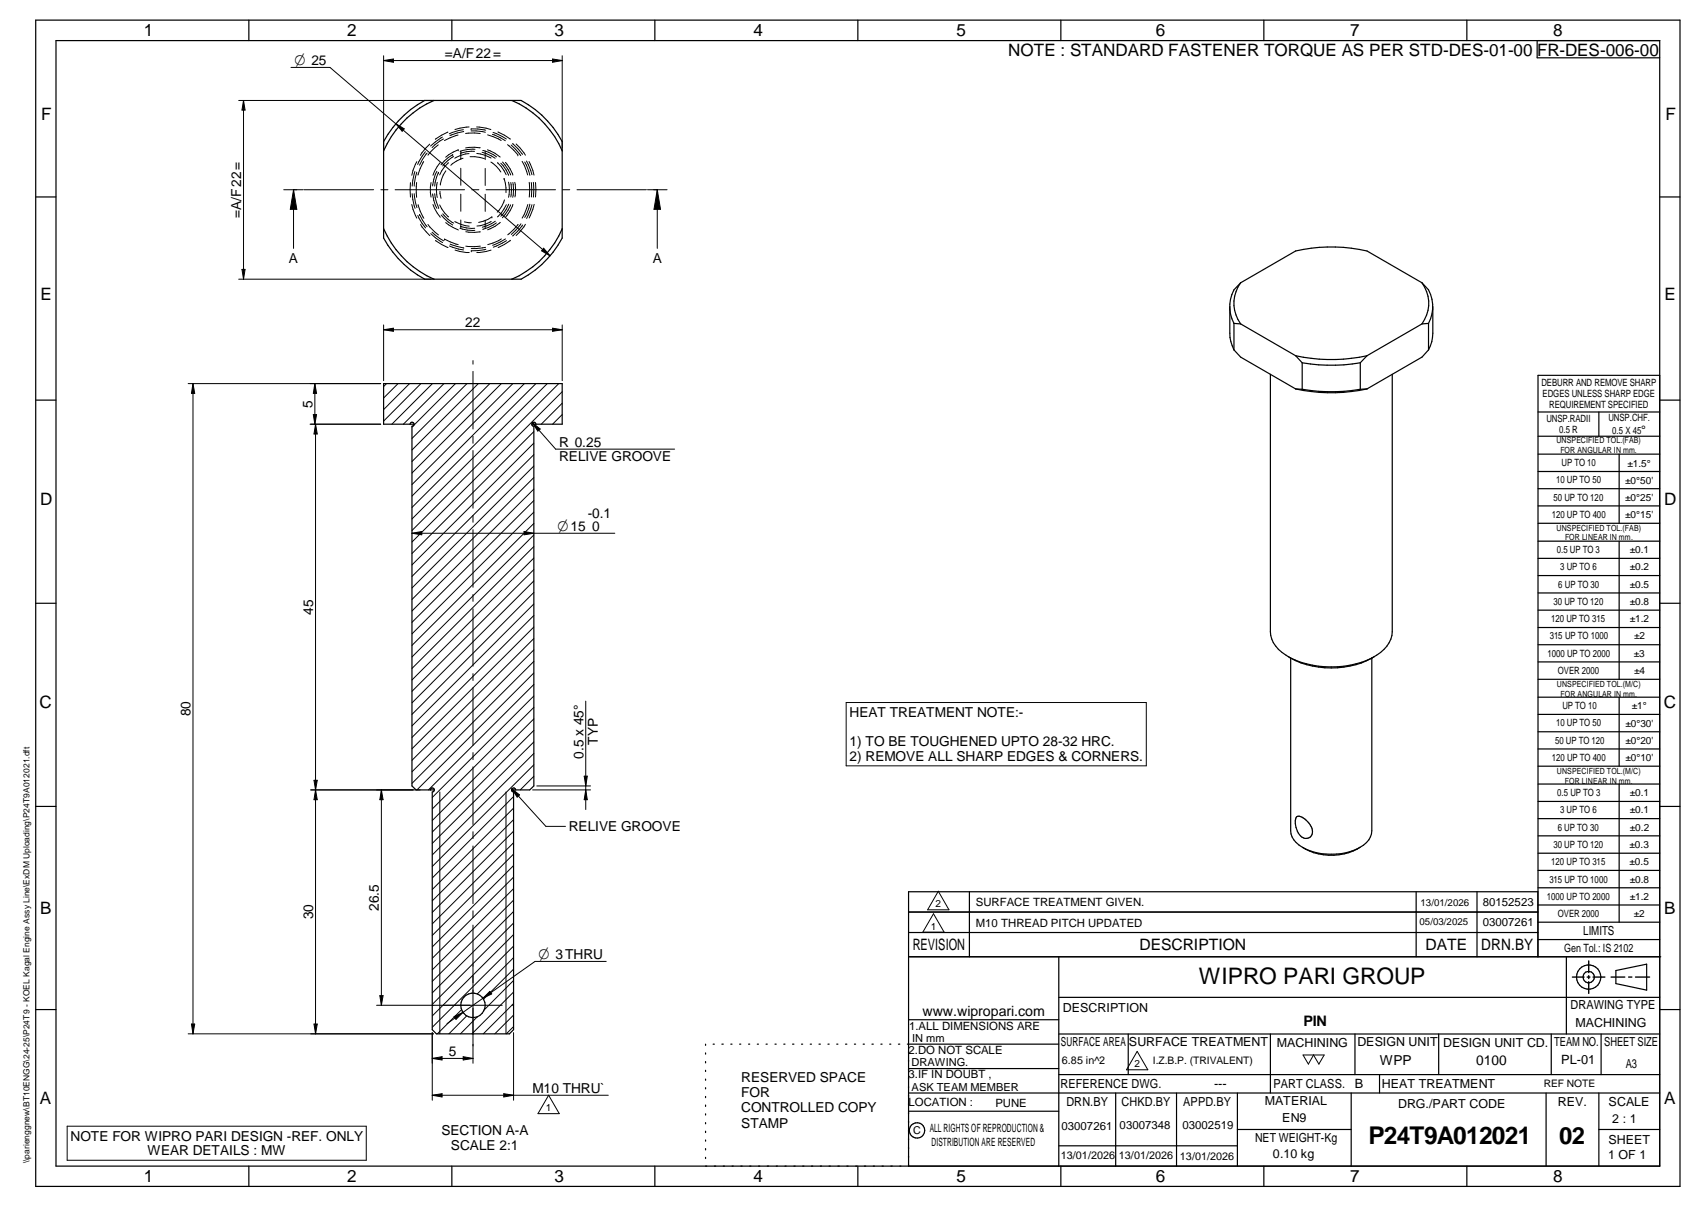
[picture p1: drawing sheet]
<svg xmlns="http://www.w3.org/2000/svg" width="420mm" height="297mm" viewBox="0 0 420 297" stroke-linecap="round" stroke-linejoin="round" font-family="sans-serif">
<g fill="none" stroke="#000" stroke-width=".3">
<path d="M8.8 5h405v287h-405zM13.8 10h395v277h-395zM61.3 5v5M111.3 5v5M161.3 5v5M211.3 5v5M261.3 5v5M311.3 5v5M361.3 5v5M378.6 10v4.2h30.2M98.1 29.8a23.6 23.6 0 0 1 6.5-5.1h23.7a24.5 24.5 0 0 1 10.2 10.1v23.8a25.1 25.1 0 0 1-10.2 10.1h-23.7a25.1 25.1 0 0 1-10.1-10.1v-23.8l1-1.7zM106.9 24.7a23.9 23.9 0 0 0-12.4 12.4"/>
<path d="M126.1 24.7a23.5 23.5 0 0 1 12.4 12.4M8.8 48.5h5M94.5 56.3a24.3 24.3 0 0 0 12.4 12.4M138.5 56.3a23.9 23.9 0 0 1-12.4 12.4M408.8 48.5h5M302.9 76.1l.5 2.3 .5 1.2M303.9 79.6l1.7 .1M303.9 79.6v6.5M305.6 69.6a8.5 8.5 0 0 0 0 10.1M305.6 79.7l13.5 7.8M305.6 69.6a7 7 0 0 0-2.7 5.2v7.2a9 9 0 0 0 1 4.1M350.2 79.7l-13.5 7.8"/>
<path d="M350.2 69.6a8.5 8.5 0 0 1 0 10.1M350.2 69.6a7.1 7.1 0 0 1 2.6 5.2l.1 7.2a8.4 8.4 0 0 1-1.1 4.1M350.2 69.6l-13.5-7.8a39.6 39.6 0 0 0-17.6 0l-13.5 7.8M351.8 79.6v6.5M351.8 79.6l-1.6 .1M352.8 76.1l-.5 2.3-.5 1.2M8.8 98.5h5M303.9 86.1l1.7 1.8 13.5 7.8M312.9 92.1v63.4a7.9 7.9 0 0 0 4.9 6.4 24 24 0 0 0 20.1 0M319.1 87.5a41.4 41.4 0 0 0 17.6 0M319.1 95.7l1.6 .1M319.1 95.7a41.4 41.4 0 0 0 17.6 0"/>
<path d="M319.1 87.5l1.6 1.8M320.7 89.3v6.5M320.7 89.3a42.6 42.6 0 0 0 14.3 0M335 95.8a42.5 42.5 0 0 1-14.3 0M335 89.3v6.5M336.7 87.5l-1.7 1.8M336.7 95.7l-1.7 .1M342.9 92.1v63.4a7.1 7.1 0 0 1-3.9 5.7 21.5 21.5 0 0 1-21.7 .4M351.8 86.1l-1.6 1.8-13.5 7.8M408.8 92.4h-30v143.1M408.8 98.5h5M101 104.4l.3-.5 .5 .2 .2 .2-.2 .5-.3 .1v88.5l1 1h4.5"/>
<path d="M102 104.4h-7.5v-10h44v10h-7.5M132 104.4l-.1-.3a.51 .51 0 0 0-.7-.1 .51 .51 0 0 0-.2 .6l.5 .3v88.5l-1 1h-4.5M378.8 101.4h30M378.8 107.4h30M378.8 111.8h30M378.8 116h30M393.8 101.4v6M398.8 111.8v17M378.8 120.3h30M378.8 124.5h30M378.8 128.8h30M378.8 133.2h30"/>
<path d="M378.8 137.4h30M398.8 133.2v34M8.8 148.5h5M378.8 141.6h30M378.8 145.9h30M378.8 150.2h30M378.8 154.4h30M378.8 158.7h30M408.8 148.5h5M317.9 162v42.5a5 5 0 0 0 2.9 4M337.9 162v42.5a4.8 4.8 0 0 1-3 4M378.8 162.9h30"/>
<path d="M378.8 167.2h30M378.8 171.6h30M378.8 175.8h30M398.8 171.6v17M8.8 198.5h5M127 194.4l-.3-.5a.51 .51 0 0 0-.7 .3 .51 .51 0 0 0 .2 .6l.3 .1v58.5l-1 1h-18l-1-1v-58.5l.3-.1 .2-.5-.2-.2-.5-.2-.3 .5M378.8 180.1h30M378.8 184.3h30M378.8 188.6h30M378.8 193h30M378.8 197.2h30M398.8 193v33.9"/>
<path d="M408.8 198.5h5M238.7 219.5v16M319.3 201a2.06 2.06 0 0 1 2.4 .8 3.1 3.1 0 0 1 1.2 3.9 1.88 1.88 0 0 1-3.2-.7 4.7 4.7 0 0 1-.4-4zM320.8 208.5a13.7 13.7 0 0 0 14.1 0M334.9 208.5a15.6 15.6 0 0 1-14.1 0M348.8 219.5v16M363.8 219.5v16M378.8 201.5h30M378.8 205.7h30M378.8 210h30M378.8 214.2h30M378.8 218.5h30"/>
<path d="M223.8 235.5h185.2M223.8 229.5h154.9M223.8 224.5h154.9M260.8 235.5v51.5M378.7 235.5v-16h-154.9v67.5M378.8 222.7h30M378.8 226.9h30M378.8 231.2h30M385.8 235.5v19M398 238.8l7.5-1.5v6.4l-7.5-1.6zM8.8 248.5h5M173.8 257v.3"/>
<path d="M173.8 259.1v.3M175.6 257h.3M177.8 257h.3M180 257h.3M182.1 257h.3M184.4 257h.2M186.5 257h.3M188.7 257h.3M190.9 257h.3M193 257h.3M195.2 257h.3M197.4 257h.3"/>
<path d="M199.5 257h.3M201.7 257h.3M203.9 257h.3M206.1 257h.3M208.2 257h.4M210.4 257h.3M212.6 257h.3M214.7 257h.4M216.9 257h.3M219.1 257h.3M221.3 257h.3M223.8 251h37"/>
<path d="M260.8 257h-37.3M260.8 245.4h148M260.8 254.5h148M277.9 254.5v10M312.9 254.5v14.5M333.7 254.5v10M354.3 254.5v10M382 254.5v10M394.3 254.5v10M408.8 248.5h5M173.8 261.2v.4M173.8 263.4v.3"/>
<path d="M173.8 265.6v.3M173.8 267.7v.3M173.8 269.8v.3M173.8 271.9v.4M173.8 274.1v.3M173.8 276.3v.3M173.8 278.4v.3M223.8 269h185M223.8 263h37M223.8 273.5h37M260.8 264.5h148M274.8 269v18"/>
<path d="M289.8 269v18M304.7 269v18M304.7 278h28.1M332.8 269v18M339.8 264.5v4.5M380.8 269v18M393.8 269v18M393.8 278h15M61.3 287v5M111.3 287v5M161.3 287v5M173.8 280.5v.3"/>
<path d="M173.8 282.7v.3M173.8 284.8v.3M211.3 287v5M260.8 282h43.9M261.3 287v5M311.3 287v5M361.3 287v5"/>
<circle cx="116.5" cy="247.4" r="3"/>
<circle cx="391.3" cy="240.5" r="2.99"/>
<circle cx="391.3" cy="240.5" r="1.41"/>
<circle cx="225.9" cy="278.2" r="1.89"/>
</g>
<g fill="none" stroke="#000" stroke-width=".25">
<path d="M71.7 16.6h9.6l54.2 46.3M94.5 13.7v22.7M94.5 14.9l2.4-.4v.8zM94.5 14.9h44M136.1 14.5l2.4 .4-2.4 .4zM138.5 13.7v22.7M58.8 24.7h47.4M60 24.7l.4 2.4h-.8zM60 24.7v44M97.5 30.4l2.1 1.3-.6 .6zM102.6 39.8l-.9 2.1-.3 1.2M104.3 39.8l-.8 1.6-.6 1.7"/>
<path d="M104.8 37.3l-1.9 3.2M105.2 37.7l-1.2 1.5-.7 1.4M105.8 35.5l-2.3 2.7M107.9 35.6l-2.5 2.6M109 33.7l-3 2.2M109.2 34.2l-.9 .5-1.9 1.6M110.3 32.5l-3.1 1.8M111.5 38.1h.1M111.5 38.1l-1.1 .7-1.8 1.8M111.7 38.5a8.3 8.3 0 0 0-2.7 2.4M112.8 33.2l-3.3 1.4M112.8 36.9l-1.2 .5-1.8 1.3"/>
<path d="M112.8 36.9h.1M113.5 37.2v2M114 38.9a7.5 7.5 0 0 0-3 1.8M114.1 31.9l-1.2 .2-2.3 .8M114.2 32.4l-3.4 1M115.5 31.2l-3.5 .7M115.5 37.8a7.6 7.6 0 0 0-3.5 1.1M115.8 38.6h1.2l2.3 .4M116 31.7h.1M116 32.2l3.5 .4M116.1 31.7l3.5 .3M116.9 37.3a7.8 7.8 0 0 0-3.5 .5"/>
<path d="M117 36.7a8.5 8.5 0 0 0-3.7 .6M117.4 31.2l3.5 .7M117.4 37.8a8.5 8.5 0 0 1 3.5 1.1M118.3 36.4l-1.5-.2-2.1 .2M118.3 32.9l-1.4-.2-2.2 .2M118.7 37.5l1.2 .3 2.1 1.1M118.9 37a8.3 8.3 0 0 1 3.4 1.6M119.5 37.2v2.1M120 36.9a8.8 8.8 0 0 1 3.2 1.8M120.1 33.2l3.3 1.4M120.9 39.9a7.3 7.3 0 0 1 2.4 2.4M121.3 33.1l3.1 1.5"/>
<path d="M121.4 32.6l3.3 1.6M122.6 32.5l3.1 1.7M123.8 39.9a9.4 9.4 0 0 1 2 3.2M124.5 40l1.1 1.6 .7 1.5M125 35.6l2.5 2.5M125.9 35.7l2.4 2.6M126.2 35.3l1.3 1.2 1.2 1.5M127.1 35.4l2.3 2.8M127.5 38.1h.1M128.6 39.7l.5 1 .9 2.4M129.2 39.9l1.3 3.2M129.7 39.6l1.3 3.4"/>
<path d="M130.3 39.8l.9 2.1 .3 1.2M69.9 46.7h4.8M72.3 46.7l.8 4.8h-1.6zM72.3 46.7v14.4M74.9 46.7h17.1M93.8 46.7h1.7M97.3 46.7h17.1M101.1 45v3.5M101.4 50.3l.3 1.2 .9 2.2M101.5 47.7l.7 3.6M102 47.7l.3 2.1 .4 1.3M102.2 42.2l-.7 3.6"/>
<path d="M102.6 44.9v3.7M102.6 42.4l-.6 3.4M102.9 53l1.1 2 .8 1.1M103 50.4l.5 1.6 .9 1.7M103.3 52.8h.1M103.3 52.8l.7 1.4 1.2 1.6M103.6 55.2l2.3 2.8M105.4 55.2l2.6 2.6M106.1 57.5l1.1 1 1.8 1.2M106.2 44.9l-.2 1.2 .2 2.4M106.4 57.1l2.9 2.2M106.5 47.7l.3 1.6 .8 2"/>
<path d="M106.6 50.3l1.1 2.2 .7 1M107 47.7l.5 2.1 .5 1.2M107.3 59.2l1.4 1 1.7 .7M107.6 42.2l-.8 1.9-.3 1.7M107.7 44.9a8.3 8.3 0 0 0 0 3.7M108 42.4l-.8 2.4-.2 1M108 42.4h.1M108 51.1h.1M108.3 50.4a8 8 0 0 0 2.2 3M108.4 47.1l.2 1.7M108.4 40l-1.4 2.2-.4 .9M108.4 45.3h.1"/>
<path d="M108.7 52.9l1.7 1.8 1.1 .7M109 52.6a8.4 8.4 0 0 0 2.7 2.3M109.5 58.8l3.3 1.4M109.5 58.8h.1M109.8 54.8l1.8 1.2 1.3 .6M109.8 42l-.6 1.1-.8 2.2M110.4 40a8.5 8.5 0 0 0-2.1 3.1M112 54.5a9 9 0 0 0 3.6 1.2M113.3 56.2a8.7 8.7 0 0 0 3.7 .5M113.4 55.7a8.5 8.5 0 0 0 3.5 .5M113.5 41.4v4.2M113.5 47.8v4.2"/>
<path d="M113.5 54.1v2.2M114.4 54.6l1.7 .2M114.7 57l2.1 .2 1.5-.1M116.2 46.7h1.7M119.5 41.4v4.2M119.5 47.8v4.2M119.5 54.2v2.1M119.7 46.7h17.1M121 54.5a7.6 7.6 0 0 1-3.5 1.1M121.1 53.4l-1 .6-2.2 .7M121.1 53.4h.1M122 54.4l-2.1 1.2-1.1 .3"/>
<path d="M122.2 54.9a9.3 9.3 0 0 1-3.3 1.5M122.5 40a7.5 7.5 0 0 1 2.2 3M123.2 54.7l-1.3 1-1.8 .9M123.3 40.2a8 8 0 0 1 2 2.9M123.5 58.8l-2.1 1-1.3 .4M124.2 43.9l.4 2.3v1.2M124.2 43.9h.1M124.2 49.2a6.6 6.6 0 0 1-1.7 3M124.5 58.8l-3.2 1.6M124.7 50.4a8.5 8.5 0 0 1-2.2 3M124.7 59.2l-3.2 1.6M125.3 44.8a8.3 8.3 0 0 1 0 3.8"/>
<path d="M125.3 50.2a8.1 8.1 0 0 1-2 3M125.7 59.1l-1.5 1.1-1.5 .7M125.8 50.4l-.7 1.3-1.4 1.9M125.8 44.9l.2 1.8-.2 1.8M126.3 44.9a8.8 8.8 0 0 1 0 3.7M126.3 50.3l-.7 1.6-1.1 1.5M126.8 44.9a8.6 8.6 0 0 1 0 3.6M127.6 55.2l-2.6 2.6M128.3 55.1l-2.4 2.6M128.7 55.4l-2.4 2.7M129.4 55.2l-2.3 2.8M130 50.3l-.9 2.4-.5 1"/>
<path d="M130.3 44.9l.2 1.8-.2 1.8M130.5 50.2l-.8 2.6-.5 .7M130.8 44.9l.1 3.6M131 50.4l-1.3 3.4M131.3 44.9l.2 1.8-.2 1.8M131.6 50.3l-1.3 3.3M131.9 44.9l.1 1.8-.1 1.8M138.6 46.7h1.7M142.1 46.7h17.1M159.5 46.7h4.8M161.9 46.7l.8 4.8h-1.6zM161.9 46.7v14.4"/>
<path d="M58.8 68.7h47.4M59.6 66.3h.8l-.4 2.4zM94.5 80v13.7M110.7 60.5l2.2 .8 1.3 .2M110.9 60.1l3.3 .9M112.1 61.6l1.2 .3 2.3 .2M116.1 61.7h.1M118.3 60.6l-1.4 .1-2.2-.1M119.6 60.9l-3.5 .3M119.7 61.3l-2 .4h-1.6M120.9 61.6l-1.2 .3-2.3 .2M133.9 61.1l1.6 1.8-2.1-1.2z"/>
<path d="M138.5 80v13.7M46.3 94.4h47.5M47.5 94.4l.5 2.4h-.9zM47.5 94.4v160M77.5 94.4l.5 2.4h-.8zM77.5 94.4v10M94.5 81.2l2.4-.4v.7zM94.5 81.2h44M95.2 94.4l-.7 .7M98 94.4l-3.5 3.6M100.9 94.4l-6.4 6.4M103.7 94.4l-9.2 9.2"/>
<path d="M106.5 94.4l-10 10M109.3 94.4l-10 10M112.2 94.4l-10.7 10.7M115 94.4l-13.5 13.5M116.5 88.7v.9M116.5 91.4v14.2M117.8 94.4l-16.3 16.3M120.6 94.4l-19.1 19.2M123.5 94.4l-22 22M126.3 94.4l-24.8 24.9M129.1 94.4l-27.6 27.7M132 94.4l-30.5 30.5"/>
<path d="M134.8 94.4l-33.3 33.3M136.1 80.8l2.4 .4-2.4 .3zM137.6 94.4l-36.1 36.2M138.5 99.2l-5.2 5.2M138.5 96.4l-37 37M76.4 104.4h17.4M77.2 102h.8l-.5 2.4zM77.7 104.4l.4 2.4h-.8zM77.7 104.4v150M116.5 107.4v1.7M116.5 110.9v14.2M131.1 104.1l5.8 6.4h29.2"/>
<path d="M131.1 104.1l1.9 1.5-.6 .5zM131.5 106.2l-30 30M131.5 109.1l-30 29.9M131.5 111.9l-30 30M131.5 114.7l-30 30M131.5 117.5l-30 30M138.5 102l-2.4 2.4M101.5 131.2l2.4-.4v.8zM101.5 131.2h49.9M116.5 126.8v1.7M116.5 130.3v14.2M129.1 130.8l2.4 .4-2.4 .4z"/>
<path d="M131.5 120.4l-30 30M131.5 123.2l-30 30M131.5 126l-30 30M131.5 128.8l-30 30M131.5 131.7l-30 30M131.5 134.5l-30 30M131.5 137.3l-30 30M116.5 146.3v1.7M116.5 149.8v14.2M131.5 140.2l-30 29.9M131.5 143l-30 30M131.5 145.8l-30 30"/>
<path d="M131.5 148.6l-30 30M131.5 151.5l-30 30M131.5 154.3l-30 30M131.5 157.1l-30 30M131.5 159.9l-30 30M116.5 165.8v1.7M116.5 169.2v14.2M131.5 162.8l-30 30M131.5 165.6l-28.8 28.8M131.5 168.4l-26 26M131.5 171.3l-25 25M131.5 174.1l-25 25"/>
<path d="M131.5 176.9l-25 25M131.5 179.7l-25 25.1M144.3 172.6v26.6M208.4 172.9h73.9v15.6h-73.9zM77.3 192h.8l-.4 2.4zM77.7 194.4l.4 2.4h-.8zM93.9 194.4v53M93.9 194.4l.4 2.4h-.8zM103.5 194.4h-27M108.3 194.9v59.5M116.5 185.2v1.7M116.5 188.7v14.2"/>
<path d="M124.6 194.9v59.5M126.1 194.1l1.9 1.5-.6 .6zM126.1 194.1l8.3 9.3h4.9M126.5 196l-20 20.1M126.5 198.9l-20 20M131.2 194.4h14.2M131.5 182.6l-25 25M131.5 185.4l-25 25M131.5 188.2l-25 25M131.5 191.1l-3.4 3.3M132.2 193.4h13.2M143.9 191h.7l-.3 2.4z"/>
<path d="M144.3 194.4l.3 2.4h-.7zM116.5 204.7v1.7M116.5 208.2v14.2M126.5 201.7l-20 20M126.5 204.6l-20 19.9M126.5 207.4l-20 20M126.5 210.2l-20 20M126.5 213l-20 20M126.5 215.9l-20 19.9M126.5 218.7l-20 20M231.1 219.3l2.6 4.6h-5.2zM116.5 224.2v1.6"/>
<path d="M116.5 227.7v34M126.5 221.5l-20 20M126.5 224.3l-20 20M126.5 227.2l-20 20M126.5 230l-20 20M126.5 232.8l-20 20M126.5 235.7l-9 8.9M126.5 238.5l-7.4 7.4M149.3 236.6h-17.5l-12.9 9.1M229.9 224.9l2.6 4.5h-5.2zM46.3 254.4h60.5M47.1 252h.9l-.5 2.4z"/>
<path d="M77.3 252h.8l-.4 2.4zM93.5 245h.8l-.4 2.4zM106.5 254.1v16.7M111.8 250.2l2.2-1.1-1.7 1.8zM113.7 248.5l-6 5.9M115 250l-4.4 4.4M117.6 250.1l-4.2 4.3M118.9 245.7l1.7-1.7 .5 .6zM118.9 245.7l-8.8 6.2M123.7 247.4h-31M126.1 247.4h.1M126.4 247.4h.1"/>
<path d="M126.5 254.1v16.7M126.5 241.3l-7.3 7.3M126.5 244.1l-10.3 10.3M126.5 247l-7.5 7.4M126.5 249.8l-4.6 4.6M126.5 252.6l-1.8 1.8M280.1 258.7l2.6 4.6h-5.3zM320.9 259.6h5.2l-1.3 2.3-1.3-2.3-1.3 2.3zM16.5 277.2h73.7v8.3h-73.7zM106.5 260.5l2.4-.4v.8zM106.5 269.5l2.4-.3v.8zM106.5 260.5h10"/>
<path d="M106.5 269.5h43.3M114.1 260.1l2.4 .4-2.4 .4zM124.1 269.2l2.4 .3-2.4 .5zM135.1 269.5l2.6 4.6h-5.2z"/>
</g>
<path d="M391.3 236.5v2.9M387.3 240.5h2.8M390.9 240.5h.7M391.3 240.1v.7M391.3 241.6v2.9M392.3 240.5h3M396.8 240.5h3.4M401.1 240.5h.8M402.8 240.5h3.5" fill="none" stroke="#000" stroke-width=".34"/>
<g fill="#000">
<path d="M94.5 14.9l2.4-.4v.8zM136.1 14.5l2.4 .4-2.4 .4zM60 24.7l.4 2.4h-.8zM97.5 30.4l2.1 1.3-.6 .6zM72.3 46.7l.8 4.8h-1.6zM161.9 46.7l.8 4.8h-1.6zM59.6 66.3h.8l-.4 2.4zM133.9 61.1l1.6 1.8-2.1-1.2zM47.5 94.4l.5 2.4h-.9zM77.5 94.4l.5 2.4h-.8zM94.5 81.2l2.4-.4v.7zM136.1 80.8l2.4 .4-2.4 .3z"/>
<path d="M77.2 102h.8l-.5 2.4zM77.7 104.4l.4 2.4h-.8zM131.1 104.1l1.9 1.5-.6 .5zM101.5 131.2l2.4-.4v.8zM129.1 130.8l2.4 .4-2.4 .4zM77.7 194.4l.4 2.4h-.8zM77.3 192h.8l-.4 2.4zM93.9 194.4l.4 2.4h-.8zM126.1 194.1l1.9 1.5-.6 .6zM144.3 194.4l.3 2.4h-.7zM143.9 191h.7l-.3 2.4zM47.1 252h.9l-.5 2.4z"/>
<path d="M77.3 252h.8l-.4 2.4zM93.5 245h.8l-.4 2.4zM111.8 250.2l2.2-1.1-1.7 1.8zM120.6 244l.5 .6-2.2 1.1zM106.5 260.5l2.4-.4v.8zM106.5 269.5l2.4-.3v.8zM114.1 260.1l2.4 .4-2.4 .4zM124.1 269.2l2.4 .3-2.4 .5z"/>
</g>
<text font-size="6" x="337" y="281.6">P24T9A012021</text>
<text font-size="5.9" x="384" y="281.6">02</text>
<text font-size="5.6" x="295.3" y="242.2">WIPRO PARI GROUP</text>
<g font-size="4.2">
<text x="35.4" y="9">1</text>
<text x="85.5" y="8.9">2</text>
<text x="136.6" y="9">3</text>
<text x="185.6" y="9">4</text>
<text x="235.6" y="9">5</text>
<text x="284.6" y="8.8">6</text>
<text x="332.6" y="9">7</text>
<text x="382.6" y="9">8</text>
<text x="248.3" y="13.8">NOTE : STANDARD FASTENER TORQUE AS PER STD-DES-01-00 FR-DES-006-00</text>
<text x="10.1" y="29.6">F</text>
<text x="410.2" y="29.6">F</text>
<text x="9.9" y="73.9">E</text>
<text x="409.9" y="73.9">E</text>
<text x="9.9" y="124.2">D</text>
<text x="409.9" y="124.2">D</text>
<text x="9.7" y="174.3">C</text>
<text x="409.7" y="174.3">C</text>
<text x="9.9" y="225">B</text>
<text x="409.8" y="225">B</text>
<text x="9.8" y="271.7">A</text>
<text x="409.8" y="271.7">A</text>
<text x="35.4" y="291">1</text>
<text x="85.5" y="290.9">2</text>
<text x="136.6" y="291">3</text>
<text x="185.6" y="291">4</text>
<text x="235.6" y="291">5</text>
<text x="284.6" y="290.8">6</text>
<text x="332.6" y="291">7</text>
<text x="382.6" y="291">8</text>
</g>
<g font-size="3.9">
<text x="224.8" y="233.8">REVISION</text>
<text x="280.7" y="233.8">DESCRIPTION</text>
<text x="351.1" y="233.8">DATE</text>
<text x="364.8" y="233.8">DRN.BY</text>
</g>
<g font-size="3.7">
<text x="72.5" y="16">O 25</text>
<text x="137.3" y="130.6">O15</text>
<text x="132.6" y="236">O 3THRU</text>
</g>
<text font-size="3.6" x="321" y="252.6">PIN</text>
<text font-size="3.5" x="227.2" y="250">www.wipropari.com</text>
<g font-size="3.4">
<text x="109.6" y="14.3">=A/F22=</text>
<text x="59.4" y="53.6" transform="rotate(-90 59.4 53.6)">=A/F22=</text>
<text x="71.2" y="64.7">A</text>
<text x="160.8" y="64.7">A</text>
<text x="114.6" y="80.6">22</text>
<text x="77" y="100.3" transform="rotate(-90 77 100.3)">5</text>
<text x="137.7" y="109.9">R 0.25</text>
<text x="137.7" y="113.5">RELIVE GROOVE</text>
<text x="144.8" y="127.5">-0.1</text>
<text x="145.9" y="130.6">0</text>
<text x="77.1" y="151.3" transform="rotate(-90 77.1 151.3)">45</text>
<text x="46.9" y="176.3" transform="rotate(-90 46.9 176.3)">80</text>
<text x="209.2" y="176.5">HEAT TREATMENT NOTE:-</text>
<text x="147.3" y="183.3" transform="rotate(-90 147.3 183.3)">TYP</text>
<text x="209.2" y="183.7">1) TO BE TOUGHENED UPTO 28-32 HRC.</text>
<text x="143.7" y="186.7" transform="rotate(-90 143.7 186.7)">0.5 x 45°</text>
<text x="209.2" y="187.3">2) REMOVE ALL SHARP EDGES &amp; CORNERS.</text>
<text x="140.1" y="204.6">RELIVE GROOVE</text>
<text x="77.1" y="226.3" transform="rotate(-90 77.1 226.3)">30</text>
<text x="93.3" y="224.2" transform="rotate(-90 93.3 224.2)">26.5</text>
<text x="110.5" y="259.9">5</text>
<text x="339.8" y="262.2">WPP</text>
<text x="363.6" y="262">0100</text>
<text x="131.1" y="268.9">M10 THRU`</text>
<text x="182.6" y="266.2">RESERVED SPACE</text>
<text x="182.6" y="270">FOR</text>
<text x="182.6" y="273.7">CONTROLLED COPY</text>
<text x="17.4" y="280.8">NOTE FOR WIPRO PARI DESIGN -REF. ONLY</text>
<text x="108.7" y="279.4">SECTION A-A</text>
<text x="182.6" y="277.5">STAMP</text>
<text x="36.3" y="284.4">WEAR DETAILS : MW</text>
<text x="111.1" y="283">SCALE 2:1</text>
</g>
<g font-size="3.1">
<text x="389.9" y="230.2">LIMITS</text>
<text x="261.8" y="249">DESCRIPTION</text>
<text x="386.8" y="248.4">DRAWING TYPE</text>
<text x="261.3" y="257.5">SURFACE AREA</text>
<text x="278" y="257.5">SURFACE TREATMENT</text>
<text x="314.5" y="257.6">MACHINING</text>
<text x="334.3" y="257.5">DESIGN UNIT</text>
<text x="355.4" y="257.6">DESIGN UNIT CD.</text>
<text x="382.8" y="257.3">TEAM NO.</text>
<text x="388" y="252.8">MACHINING</text>
<text x="395.1" y="257.4">SHEET SIZE</text>
<text x="384.5" y="261.9">PL-01</text>
<text x="400.4" y="262.8">A3</text>
<text x="261.2" y="267.8">REFERENCE DWG.</text>
<text x="299" y="267.8">---</text>
<text x="313.6" y="267.7">PART CLASS.</text>
<text x="333.7" y="267.7">B</text>
<text x="340.3" y="267.7">HEAT TREATMENT</text>
<text x="262.6" y="272.2">DRN.BY</text>
<text x="276.2" y="272.1">CHKD.BY</text>
<text x="291.4" y="272.2">APPD.BY</text>
<text x="311.5" y="272">MATERIAL</text>
<text x="344.3" y="272.6">DRG./PART CODE</text>
<text x="383.7" y="272.2">REV.</text>
<text x="396.2" y="272.3">SCALE</text>
<text x="309.1" y="280.9">NET WEIGHT-Kg</text>
<text x="315.8" y="276.1">EN9</text>
<text x="396.1" y="281.4">SHEET</text>
<text x="397.1" y="276.4">2 : 1</text>
<text x="313.5" y="285.1">0.10 kg</text>
<text x="396.1" y="285.3">1 OF 1</text>
</g>
<text font-size="3" x="404.2" y="106.8">°</text>
<g font-size="2.8">
<text x="240.4" y="223">SURFACE TREATMENT GIVEN.</text>
<text x="365.2" y="223">80152523</text>
<text x="365.2" y="227.9">03007261</text>
<text x="240.4" y="228">M10 THREAD PITCH UPDATED</text>
<text x="385.2" y="234.4">Gen Tol.: IS 2102</text>
<text x="223.9" y="253.4">1.ALL DIMENSIONS ARE</text>
<text x="223.8" y="259.3">2.DO NOT SCALE</text>
<text x="223.8" y="265.4">3.IF IN DOUBT ,</text>
<text x="223.8" y="272.2">LOCATION :</text>
<text x="245.1" y="272.4">PUNE</text>
<text x="229" y="278.7">ALL RIGHTS OF REPRODUCTION &amp;</text>
<text x="261.4" y="278">03007261</text>
<text x="275.7" y="277.7">03007348</text>
<text x="291.2" y="277.9">03002519</text>
<text x="229.4" y="282.1">DISTRIBUTION ARE RESERVED</text>
</g>
<g font-size="2.7">
<text x="224.7" y="256.4">IN mm</text>
<text x="224.5" y="262.4">DRAWING.</text>
<text x="261.5" y="261.9">6.85 in^2</text>
<text x="224.5" y="268.4">ASK TEAM MEMBER</text>
<text x="224.9" y="279.2">C</text>
<text x="261.3" y="285.2">13/01/2026</text>
<text x="275.6" y="285.2">13/01/2026</text>
<text x="290.6" y="285.4">13/01/2026</text>
</g>
<g font-size="2.5">
<text x="379.6" y="95">DEBURR AND REMOVE SHARP</text>
<text x="379.9" y="97.7">EDGES UNLESS SHARP EDGE</text>
<text x="381.5" y="100.5">REQUIREMENT SPECIFIED</text>
<text x="380.9" y="103.8">UNSP.RADII</text>
<text x="384" y="106.6">0.5 R</text>
<text x="396.1" y="103.6">UNSP.CHF.</text>
<text x="397.1" y="106.8">0.5 X 45</text>
<text x="383.2" y="119">10 UP TO 50</text>
<text x="384.6" y="114.7">UP TO 10</text>
<text x="400.3" y="119">±0°50'</text>
<text x="400.8" y="114.8">±1.5°</text>
<text x="382.6" y="123.2">50 UP TO 120</text>
<text x="400.3" y="123.2">±0°25'</text>
<text x="382.2" y="127.4">120 UP TO 400</text>
<text x="400.3" y="127.4">±0°15'</text>
<text x="383.4" y="136.1">0.5 UP TO 3</text>
<text x="401.4" y="136.1">±0.1</text>
<text x="384.2" y="140.4">3 UP TO 6</text>
<text x="401.4" y="140.3">±0.2</text>
<text x="382.6" y="148.8">30 UP TO 120</text>
<text x="383.8" y="144.6">6 UP TO 30</text>
<text x="401.4" y="148.9">±0.8</text>
<text x="401.4" y="144.7">±0.5</text>
<text x="382" y="153.1">120 UP TO 315</text>
<text x="401.4" y="153.1">±1.2</text>
<text x="381.2" y="161.6">1000 UP TO 2000</text>
<text x="381.7" y="157.4">315 UP TO 1000</text>
<text x="402.4" y="161.6">±3</text>
<text x="402.5" y="157.4">±2</text>
<text x="383.7" y="165.9">OVER 2000</text>
<text x="402.5" y="165.9">±4</text>
<text x="383.2" y="178.8">10 UP TO 50</text>
<text x="384.8" y="174.5">UP TO 10</text>
<text x="400.3" y="178.8">±0°30'</text>
<text x="401.9" y="174.6">±1°</text>
<text x="383" y="183">50 UP TO 120</text>
<text x="400.3" y="183.1">±0°20'</text>
<text x="382.2" y="187.3">120 UP TO 400</text>
<text x="400.3" y="187.3">±0°10'</text>
<text x="383.5" y="195.9">0.5 UP TO 3</text>
<text x="401.4" y="196">±0.1</text>
<text x="384.2" y="200.1">3 UP TO 6</text>
<text x="401.4" y="200.2">±0.1</text>
<text x="382.6" y="208.7">30 UP TO 120</text>
<text x="383.7" y="204.4">6 UP TO 30</text>
<text x="401.4" y="208.7">±0.3</text>
<text x="401.4" y="204.4">±0.2</text>
<text x="382" y="213">120 UP TO 315</text>
<text x="401.4" y="212.9">±0.5</text>
<text x="381" y="221.4">1000 UP TO 2000</text>
<text x="381.6" y="217.2">315 UP TO 1000</text>
<text x="401.4" y="221.4">±1.2</text>
<text x="401.4" y="217.2">±0.8</text>
<text x="230.4" y="223.3">2</text>
<text x="383.7" y="225.7">OVER 2000</text>
<text x="402.4" y="225.7">±2</text>
<text x="229.2" y="228.8">1</text>
<text x="279.4" y="262.6">2</text>
<text x="283.9" y="261.9">I.Z.B.P. (TRIVALENT)</text>
<text x="380.2" y="267.5">REF NOTE</text>
<text x="134.4" y="273.4">1</text>
</g>
<g font-size="2.4">
<text x="349.6" y="227.7">05/03/2025</text>
<text x="349.9" y="223">13/01/2026</text>
</g>
<g font-size="2.1">
<text x="383.3" y="109.1">UNSPECIFIED TOL.(FAB)</text>
<text x="384.3" y="111.4">FOR ANGULAR IN mm.</text>
<text x="383.4" y="130.6">UNSPECIFIED TOL.(FAB)</text>
<text x="385.4" y="133">FOR LINEAR IN mm.</text>
<text x="383.4" y="169">UNSPECIFIED TOL.(M/C)</text>
<text x="384.3" y="171.4">FOR ANGULAR IN mm.</text>
<text x="383.4" y="190.5">UNSPECIFIED TOL.(M/C)</text>
<text x="385.4" y="192.8">FOR LINEAR IN mm.</text>
<text x="7.2" y="286.3" transform="rotate(-90 7.2 286.3)">\\parienggnew\BT10ENGG\24-25\P24T9 - KOEL Kagal Engine Assy Line\ExDM Uploading\P24T9A012021.dft</text>
</g>
</svg>
